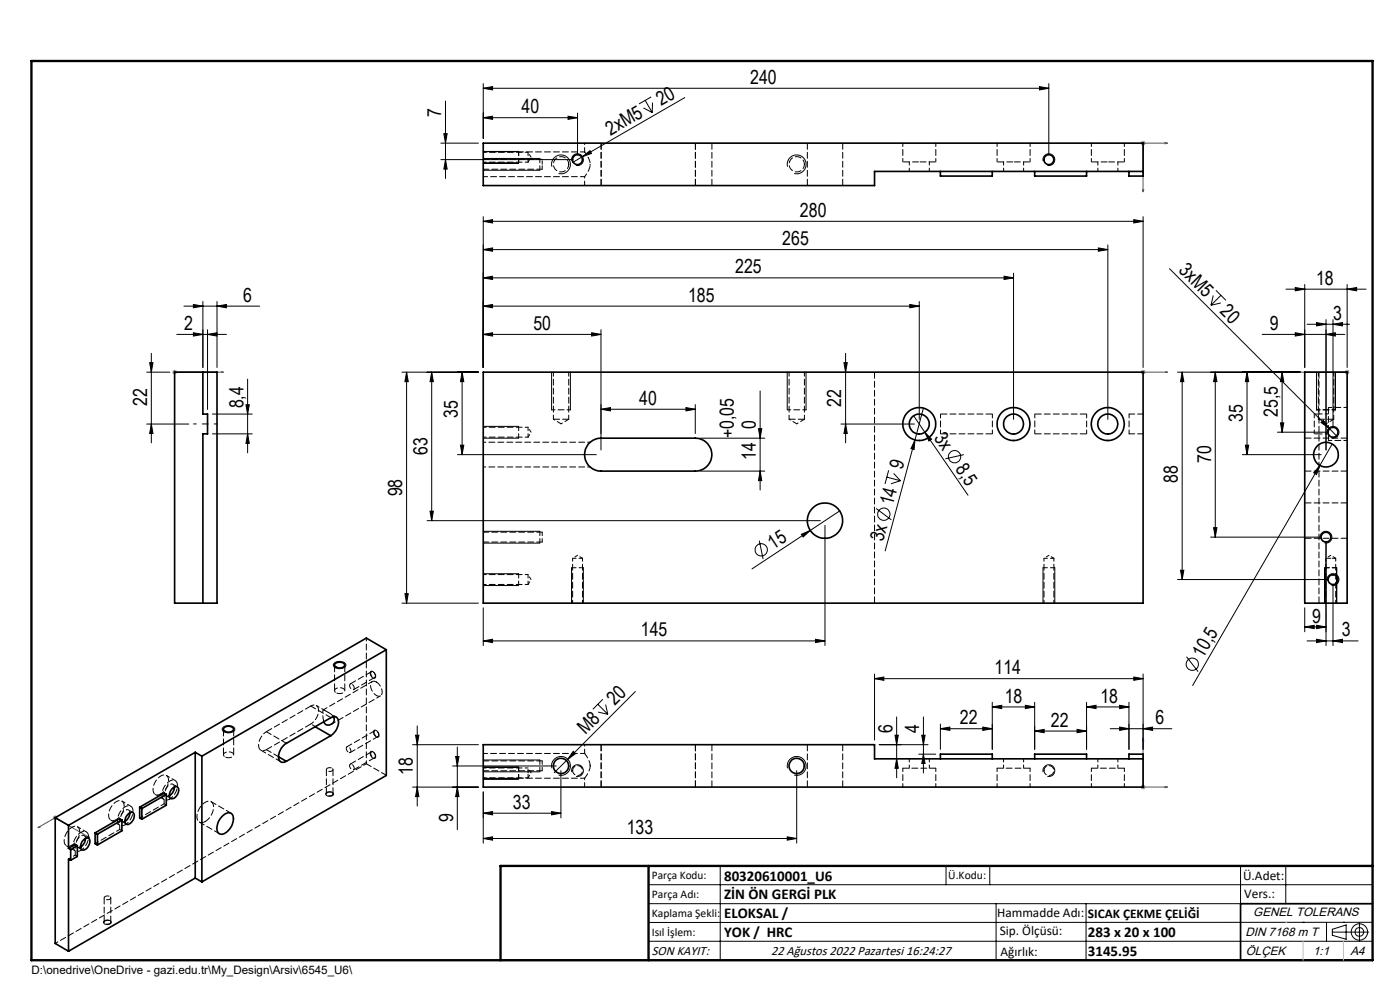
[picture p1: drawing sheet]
<svg xmlns="http://www.w3.org/2000/svg" width="297mm" height="210mm" viewBox="0 0 297 210" stroke-linecap="round" stroke-linejoin="round" font-family="sans-serif">
<g fill="none" stroke="#000" stroke-width=".21">
<path d="M102.5 18.7l2-.3v.7zM102.5 17.7v11.7M102.5 18.7h120M220.5 18.4l2 .3-2 .4zM222.5 17.7v15.2M93.5 30.4h8M93.5 33.9h28M94.2 28.4h.7l-.4 2zM94.5 21.4v16.5M94.5 33.9l.4 2h-.7zM102.5 25l2-.3v.6zM102.5 25h20"/>
<path d="M102.5 33.6h12M102.5 36.1h12M102.5 32.1h7.5M102.5 34.6h7.5M117.1 35.4a2 2 0 0 1 1.7-2.5 2 2 0 0 1 2.2 2.1 2 2 0 0 1-2.5 1.8M120.5 24.7l2 .3-2 .3zM121.3 34.2a1.24 1.24 0 0 1 1.1-1.6 1.24 1.24 0 0 1 1.3 1.3 1.24 1.24 0 0 1-1.5 1.2M122.5 24v8.9M123.6 33.2l1.6-1.2 .3 .6zM123.6 33.2l-2.2 1.3M136.5 22.9l1.9 1M136.9 21.3l1.5 2.6"/>
<path d="M138.1 20.6l-2.5 1.4M138.4 21.8v2.1M145.3 20.7l-21.7 12.5M167.1 35.4a2 2 0 0 1 1.7-2.5 2 2 0 0 1 2.2 2.1 2 2 0 0 1-2.5 1.8M221.3 34.2a1.24 1.24 0 0 1 1.1-1.6 1.24 1.24 0 0 1 1.3 1.4 1.24 1.24 0 0 1-1.5 1.1M102.5 58.9l2-.3v.7zM102.5 52.9l2-.3v.7zM102.5 58.9h112.5M102.5 52.9h132.5M102.5 46.9l2-.3v.7zM102.5 46v32M102.5 46.9h140"/>
<path d="M213 58.6l2 .3-2 .4zM215 58v31M233 52.6l2 .3-2 .4zM235 52v37M240.5 46.6l2 .3-2 .4zM242.5 46v32M248.1 57l33.8 33.8M31.1 78.9h4.9M31.8 76.9h.7l-.4 2zM32.1 75v18.9M37.5 70.9h10.5M39 64.9h16.1"/>
<path d="M41 64.6l2 .3-2 .4zM41 70.6l2 .3-2 .4zM43 64v14M44 70.9l2-.3v.7zM44 69.9v16.9M46 64.9l2-.3v.7zM46 64v14M85.3 78.9h16.2M86.3 78.9l.3 2.1h-.7zM86.3 78.9v49M91.6 78.9l.3 2.1h-.7zM91.6 78.9v31.5"/>
<path d="M98 78.9l.4 2.1h-.7zM98 78.9v17.5M102.5 70.9l2-.3v.7zM102.5 70.9h25M102.5 64.9l2-.3v.7zM102.5 64.9h92.5M117 78.9v8.1M121 78.9v8.1M125.5 70.6l2 .3-2 .4zM127.5 69.9v25.6M167 78.9v8.1M171 78.9v8.1"/>
<path d="M179 76.9h.7l-.3 2zM179.4 75v18.9M193 64.6l2 .3-2 .4zM195 64v25M249.8 78.9h26M250.8 78.9l.3 2.1h-.7zM250.8 78.9v44M257.4 62.7l-.5 2.1M257.8 78.9l.4 2.1h-.7zM257.8 78.9v35M258 61.6l2.1 2.1M259 64.3l-2.1 .5"/>
<path d="M259 62.6l-2.1 2.2M264.5 78.9l.4 2.1h-.7zM264.5 78.9v17.5M267.8 70.9h17.5M272 78.9l.3 2.1h-.7zM272 78.9v12.8M272.8 61.3h17M274.8 70.6l2 .3-2 .4zM274.8 61l2 .3-2 .4zM276.8 60.4v17.6M277.3 68.8h9M279.3 78.9v8.1"/>
<path d="M279.3 68.4l2 .4-2 .3zM281.3 70.9l2-.3v.7zM281.3 67.8v27.7M282.8 68.8l2-.4v.7zM282.8 67.8v22.9M283.3 78.9v8.1M285.8 61.3l2-.3v.7zM285.8 60.4v17.6M31.1 89.9h8.9M32.1 89.9l.4 2.1h-.7zM45 92h8.5M45 87.8h8.5"/>
<path d="M52.2 85.9h.7l-.4 1.9zM52.5 92l.4 2h-.7zM52.5 80.4v15.7M97 96.4h29.5M97.7 94.4h.7l-.4 2zM102.5 92.9h7.5M102.5 90.4h7.5M127.5 86.8l2-.3v.7zM127.5 86.8h20M145.5 86.5l2 .3-2 .4zM147.5 85.8v6.2M148.5 92.9h13.7"/>
<path d="M148.5 99.9h13.7M160.9 90.9h.7l-.3 2zM161.3 82.9v21.1M161.3 99.9l.3 2h-.7zM178.4 89.9h15.6M179.4 89.9l.3 2.1h-.7zM188.5 99.8l-.8 2.8M193.8 88.2l2.4 3.5M194.1 93.3l-.2 2-.6-.1zM195.9 86.6l-8.1 30.3M196.2 91.7l1.4 1.5-.5 .3zM196.2 91.7l9.2 13.3"/>
<path d="M204.5 96.4l-3.9 .9M263.6 96.4h16.7M264.2 94.4h.7l-.4 2zM271 91.7h10.8M271.6 89.7h.7l-.3 2zM280 98.7l-.7 1.9-.6-.3zM280 98.7l-27 46.7M280.2 89.6l.5-.5 1.2 1.7zM281.6 92a1.26 1.26 0 0 1 1.1-1.6 1.26 1.26 0 0 1 1.4 1.4 1.26 1.26 0 0 1-1.6 1.1M281.9 90.8l1.8 1.8M282.6 94.2l-2.6 4.5M90.6 110.4h83.4"/>
<path d="M91.2 108.4h.7l-.3 2zM102.5 112.7h12M102.5 115.2h12M161.1 114.7l.8 3.9M170 113.3l1.9-.8-1.5 1.4zM171.9 112.5l-12.4 8.2M175 111.4v25.5M178.2 108.4l-6.3 4.1M185.9 107.9l3.2 2.4M188.1 101.2l2.9 .8M189.6 100.4l1.4 1.6M191 102l-2 .6"/>
<path d="M256.8 113.9h23.5M257.5 111.9h.7l-.4 2zM280.1 114.3a1.23 1.23 0 0 1 1.1-1.6 1.23 1.23 0 0 1 1.3 1.3 1.23 1.23 0 0 1-1.5 1.1M281.3 115v21.9M85.3 127.9h16.2M85.9 125.9h.7l-.3 2zM102.5 136l2-.4v.7zM102.5 128.9v8M102.5 136h72.5M102.5 121.7h7.5M102.5 124.2h7.5M121.2 120.4v7.5"/>
<path d="M123.8 120.4v7.5M173 135.6l2 .4-2 .3zM221.3 120.4v7.5M223.8 120.4v7.5M249.8 122.9h32M250.4 121h.7l-.3 1.9zM251.7 139.3l2.5 3.2M276.8 133l2-.4v.7zM276.8 128.9v5.1M276.8 133h4.5M277.3 136h10.8M279.3 132.6l2 .4-2 .3z"/>
<path d="M279.3 135.6l2 .4-2 .3zM281.1 120.4v7.5M281.6 123.3a1.25 1.25 0 0 1 1.1-1.6 1.25 1.25 0 0 1 1.4 1.4 1.25 1.25 0 0 1-1.6 1.1M282.8 136l2-.4v.7zM282.8 124v12.9M283.6 120.4v7.5M47.4 154.2a1.64 1.64 0 0 1 2.4 .5 1.58 1.58 0 0 1-2.7 .1zM70.9 140.7a1.76 1.76 0 0 1 2.5 .3 1.41 1.41 0 0 1-2.1 .7l-.3-.1a.54 .54 0 0 1-.1-.9zM78.6 159.4a.89 .89 0 0 1 .9 .5 .89 .89 0 0 1-.1 1 1.08 1.08 0 0 1-.8-1.5zM78.6 142.4a.92 .92 0 0 1 .9 .5 .92 .92 0 0 1 0 1 1.02 1.02 0 0 1-.9-1.5zM79.3 155a.88 .88 0 0 1 1 .4 .88 .88 0 0 1-.1 1 1.03 1.03 0 0 1-.9-1.4zM87.5 158h14"/>
<path d="M88.2 156h.7l-.4 2zM88.5 154v17M97 158.5v17.5M121.6 159.4l.5 .5-1.7 1.2zM126.8 149.4l2.1 2.1M126.9 151.1l2 .4M127.9 148.3l-2.1 2.2M128.5 149.5l.4 2M134.8 146.7l-14.4 14.4M185.5 144l2-.4v.7zM185.5 143v14M185.5 144h57"/>
<path d="M189.9 156h.7l-.4 2zM190.2 152.1v12.9M194.9 160h3.6M195.5 156h.8l-.4 2zM195.9 160l.4 2h-.8zM195.9 152.1v11.9M196.9 158h-10.4M199.5 154.6l2-.4v.7zM199.5 154.6h11M199.5 153.6v5.4M208.5 154.2l2 .4-2 .3zM210.5 150l2-.4v.7z"/>
<path d="M210.5 149v10M210.5 150h9M217.5 149.6l2 .4-2 .3zM219.5 155.1l2-.4v.7zM219.5 149v10M219.5 155.1h11M228.5 154.7l2 .4-2 .3zM230.5 150l2-.4v.7zM230.5 149v10M230.5 150h9M235.5 154.6h13.1M237.5 154.2l2 .4-2 .3z"/>
<path d="M237.5 149.6l2 .4-2 .3zM239.5 149v10M240.5 143.6l2 .4-2 .3zM242.5 154.6l2-.4v.7zM242.5 143v16M69.2 168.2a1.04 1.04 0 0 1 1.6 .2 1.01 1.01 0 0 1-1.7 0zM87.5 167h14M88.5 167l.4 2h-.7zM96 162.5h22M96.7 160.5h.7l-.4 2zM97 167l.4 2h-.7zM102.5 177.9l2-.4v.7z"/>
<path d="M102.5 168v10.8M102.5 177.9h66.5M102.5 172.5l2-.4v.8zM102.5 172.5h16.5M102.5 161.2h12M102.5 163.7h12M102.5 162.7h7.5M102.5 165.2h7.5M117 172.1l2 .4-2 .4zM117.1 163a1.99 1.99 0 0 1 1.7-2.5 1.99 1.99 0 0 1 2.2 2.1 1.99 1.99 0 0 1-2.5 1.8M119 163.5v10M120.4 161.1l-2.8 2.8"/>
<path d="M121.3 163.8a1.25 1.25 0 0 1 1.1-1.6 1.25 1.25 0 0 1 1.3 1.3 1.25 1.25 0 0 1-1.5 1.2M167 177.5l2 .4-2 .3zM167.1 163a1.99 1.99 0 0 1 1.7-2.5 1.99 1.99 0 0 1 2.2 2.1 1.99 1.99 0 0 1-2.5 1.8M169 163.5v15.3M190.2 161l.4 2h-.7zM221.3 163.8a1.26 1.26 0 0 1 1.1-1.6 1.26 1.26 0 0 1 1.4 1.4 1.26 1.26 0 0 1-1.6 1.1M22.2 195.3a.85 .85 0 0 1 1.4 .5 .99 .99 0 0 1-1.7-.2zM137.6 187.7h153.6M137.6 191.7h153.6M137.6 199.7h153.6M152.8 183.7v20M200.7 183.7v4"/>
<path d="M210 183.7v4M211.3 191.7v12M230.4 191.7v12M263.2 183.7v20M272.8 183.7v8M276.4 195.6h.1M281.4 195.6v4.1M282.6 197.7h7.8M282.6 197.1l3-.9v3l-3-.8zM285 195.6h.1M288.4 195.8v3.8M291.2 195.6l-153.6 .1"/>
<circle cx="202.5" cy="96.9" r="1.31"/>
<circle cx="161.5" cy="116.6" r="1.3"/>
<circle cx="187.5" cy="109.1" r="1.31"/>
<circle cx="252.9" cy="140.9" r="1.3"/>
<circle cx="288.4" cy="197.7" r="1.74"/>
<circle cx="288.4" cy="197.7" r=".93"/>
</g>
<g fill="none" stroke="#00f" stroke-width=".21">
<path d="M247.2 30.2l.5 .2-.5 .1zM247.7 30.4h-5.2v10.3M242.4 40.2h.2l-.1 .5zM36.9 78.9h.2zM37 78.9h.1M37 78.9h10.4M47.4 78.9h-.5h.5M242.4 78.9h.2zM242.5 78.9h.1M242.5 78.9h5.2M247.7 78.9h-.5h.5M275.4 78.9h.5h-.5"/>
<path d="M275.4 78.9h10.4M285.7 78.9h.2zM285.8 78.9h.1M242.5 156.6l.1 .5h-.2zM242.5 156.6v10.4h5.2M8 175.6l.3-.3 .2 .1zM8 175.6l3.7-2.1 7.3 4.2M18.6 177.5l.2-.1 .2 .3zM247.2 166.9l.5 .1-.5 .1z"/>
</g>
<g fill="none" stroke="#808080" stroke-width=".21">
<path d="M242 30.4h1M242.1 30l.8 .7M242.5 29.9v1M242.9 30l-.8 .7M36.5 78.9h1M36.7 78.6l.7 .7M37 78.4v1M37.4 78.6l-.7 .7M242 78.9h1M242.1 78.6l.8 .7M242.5 78.4v1M242.9 78.6l-.8 .7"/>
<path d="M285.3 78.9h1M285.4 78.6l.7 .7M285.8 78.4v1M286.1 78.6l-.7 .7M11.2 173.5h1M11.4 173.1l.7 .7M11.7 173v.9M12.1 173.1l-.7 .7M242 167h1M242.1 166.6l.8 .7M242.5 166.5v1M242.9 166.6l-.8 .7"/>
</g>
<path d="M41.1 89.9h5" fill="none" stroke="#000" stroke-width=".21" stroke-dasharray="15.2 1.3 1.3 1.3" stroke-dashoffset="14.6"/>
<path d="M291.2 191.7h-28v12M106.2 203.7h185" fill="none" stroke="#000" stroke-width=".35"/>
<path d="M6.7 12.9h284.5v190.8h-284.5zM137.6 183.7v20M291.2 183.7h-185v20" fill="none" stroke="#000" stroke-width=".5"/>
<path d="M272.8 195.6h.1M276.4 199.7v4M285 199.7v4" fill="none" stroke="#c0c0c0" stroke-width=".21"/>
<path d="M110 34.6v-2.5M114.5 36.1v-2.5M110 92.9v-2.5M114.5 115.2v-2.5M110 124.2v-2.5M123.8 120.4h-2.5M223.8 120.4h-2.5M283.6 120.4h-2.5M110 165.2v-2.5M114.5 163.7v-2.5" fill="none" stroke="#000" stroke-width=".21" stroke-dasharray="1.3 .6" stroke-dashoffset=".3"/>
<path d="M117 86.9h4M167 86.9h4M279.3 86.9h4" fill="none" stroke="#000" stroke-width=".21" stroke-dasharray="1.3 .6" stroke-dashoffset=".5"/>
<g fill="#00f">
<path d="M247.2 78.9h.5zM242.4 78.9h.2z"/>
<path d="M8 175.6l.3-.3 .2 .1zM18.6 177.5l.2-.1 .2 .3z"/>
<path d="M36.9 78.9h.2zM46.9 78.9h.5z"/>
<path d="M247.2 30.2v.3l.5-.1zM242.4 40.2l.1 .5 .1-.5z"/>
<path d="M285.7 78.9h.2zM275.4 78.9h.5zM247.2 166.9l.5 .1-.5 .1zM242.5 156.6l.1 .5h-.2z"/>
</g>
<g fill="#000">
<path d="M123.6 33.2l1.6-1.2 .3 .6zM194.1 93.3l-.2 2-.6-.1zM196.2 91.7l1.4 1.5-.5 .3zM280 98.7l-.7 1.9-.6-.3zM280.2 89.6l.5-.5 1.2 1.7zM170 113.3l1.9-.8-1.5 1.4zM121.6 159.4l.5 .5-1.7 1.2z"/>
<path d="M102.5 46.9l2-.3v.7zM240.5 46.6l2 .3-2 .4zM102.5 64.9l2-.3v.7zM193 64.6l2 .3-2 .4zM279.3 135.6l2 .4-2 .3zM282.8 136l2-.4v.7zM274.8 61l2 .3-2 .4zM285.8 61.3l2-.3v.7zM279.3 68.4l2 .4-2 .3zM282.8 68.8l2-.4v.7zM41 70.6l2 .3-2 .4zM44 70.9l2-.3v.7zM102.5 172.5l2-.4v.8zM117 172.1l2 .4-2 .4z"/>
<path d="M125.5 70.6l2 .3-2 .4zM102.5 70.9l2-.3v.7zM213 58.6l2 .3-2 .4zM102.5 58.9l2-.3v.7zM233 52.6l2 .3-2 .4zM102.5 52.9l2-.3v.7zM173 135.6l2 .4-2 .3zM102.5 136l2-.4v.7zM279.3 132.6l2 .4-2 .3zM276.8 133l2-.4v.7zM281.3 70.9l2-.3v.7zM274.8 70.6l2 .3-2 .4zM120.5 24.7l2 .3-2 .3zM102.5 25l2-.3v.6zM220.5 18.4l2 .3-2 .4zM102.5 18.7l2-.3v.7zM46 64.9l2-.3v.7zM41 64.6l2 .3-2 .4zM167 177.5l2 .4-2 .3zM102.5 177.9l2-.4v.7zM242.5 154.6l2-.4v.7zM237.5 154.2l2 .4-2 .3z"/>
<path d="M97.7 94.4h.7l-.4 2zM98 78.9l.4 2.1h-.7zM91.2 108.4h.7l-.3 2zM91.6 78.9l.3 2.1h-.7zM179.4 89.9l.3 2.1h-.7zM179 76.9h.7l-.3 2zM85.9 125.9h.7l-.3 2zM86.3 78.9l.3 2.1h-.7zM264.2 94.4h.7l-.4 2zM264.5 78.9l.4 2.1h-.7zM257.5 111.9h.7l-.4 2zM257.8 78.9l.4 2.1h-.7zM250.4 121h.7l-.3 1.9zM250.8 78.9l.3 2.1h-.7zM52.5 92l.4 2h-.7zM52.2 85.9h.7l-.4 1.9zM32.1 89.9l.4 2.1h-.7zM31.8 76.9h.7l-.4 2z"/>
<path d="M145.5 86.5l2 .3-2 .4zM127.5 86.8l2-.3v.7z"/>
<path d="M160.9 90.9h.7l-.3 2zM161.3 99.9l.3 2h-.7zM272 78.9l.3 2.1h-.7zM271.6 89.7h.7l-.3 2zM94.2 28.4h.7l-.4 2zM94.5 33.9l.4 2h-.7zM96.7 160.5h.7l-.4 2zM97 167l.4 2h-.7zM88.2 156h.7l-.4 2zM88.5 167l.4 2h-.7z"/>
<path d="M185.5 144l2-.4v.7zM240.5 143.6l2 .4-2 .3z"/>
<path d="M195.9 160l.4 2h-.8zM195.5 156h.8l-.4 2z"/>
<path d="M199.5 154.6l2-.4v.7zM208.5 154.2l2 .4-2 .3z"/>
<path d="M210.5 150l2-.4v.7zM217.5 149.6l2 .4-2 .3z"/>
<path d="M219.5 155.1l2-.4v.7zM228.5 154.7l2 .4-2 .3z"/>
<path d="M230.5 150l2-.4v.7zM237.5 149.6l2 .4-2 .3z"/>
<path d="M190.2 161l.4 2h-.7zM189.9 156h.7l-.4 2z"/>
</g>
<g fill="none" stroke="#000" stroke-width=".35">
<path d="M199.5 36.4v1h11v-1M219.5 36.4v1h11v-1M239.5 36.4v1h3v-7h-140v9h83v-3h57M37 78.9h9v49h-9zM43 78.9v8.9h1v4.2h-1v35.9M102.5 78.9h140v49h-140zM276.8 78.9h9v49h-9zM124.8 94.2a3.6 3.6 0 0 1 2.7-1.3h20a3.5 3.5 0 0 1 3.5 3.5 3.5 3.5 0 0 1-3.5 3.5h-20a3.5 3.5 0 0 1-3.2-2 3.5 3.5 0 0 1 .5-3.7zM82 137.8l-4.3-2.4-66 38.1M82 137.8l-39.2 22.6M82 137.8v26.7l-39.2 22.6M41.4 159.6l1.4 .8"/>
<path d="M41.4 159.6l-26.9 15.5M41.4 159.6v26.7M47.7 154.3a1.29 1.29 0 0 1 1.9 .5 1.3 1.3 0 0 1-2.2-.1zM66.9 154.2l3.3 1.9M70.2 156.1a3.2 3.2 0 0 0 1.4-3.7l-.6-.4-.6 .1-9.7 5.6a3.1 3.1 0 0 0-1.4 3.7 1.04 1.04 0 0 0 1.4 .1M70.2 156.1l-9.5 5.4M70.7 152a1.14 1.14 0 0 1-.4 1.6 1.14 1.14 0 0 1-1.6-.5M71.2 140.6a1.29 1.29 0 0 1 1.9 .5 1.28 1.28 0 0 1-2.1 0zM11.7 173.5l2.8 1.6M11.7 173.5v26.6l2.8 1.7M14.5 175.1v4.8M14.5 179.9l.5 .3"/>
<path d="M16.4 179.4l-.5-.3-1.4 .8M16.4 179.4l-1.4 .8M16.4 179.4v2.3l-1.4 .8M17.6 178.3a.74 .74 0 0 1 .9-.6 .74 .74 0 0 1 .6 .8 1.75 1.75 0 0 1-1.7 1.8 1.34 1.34 0 0 1 .2-2zM18.1 177.9a2.14 2.14 0 0 1-1 1.8M20.2 176.7v2.3l.5 .2M20.2 176.7l.5 .2M20.7 176.9v2.3M25.9 173.9l-.5-.2-5.2 3M25.9 173.9l-5.2 3M25.9 173.9v2.3l-5.2 3M27.3 172.6a.69 .69 0 0 1 .9-.2 .69 .69 0 0 1 .3 .9 1.78 1.78 0 0 1-1.6 1.6 1.5 1.5 0 0 1 .4-2.3z"/>
<path d="M27.6 172.4a2.14 2.14 0 0 1-1.1 1.8M29.6 171.2v2.3l.5 .3M29.6 171.2l.5 .3M30.1 171.5v2.3M35.3 168.5l-.5-.3-5.2 3M35.3 168.5l-5.2 3M35.3 168.5v2.3l-5.2 3M36.7 167.1a.75 .75 0 0 1 1.1-.1 .75 .75 0 0 1 0 1.1 1.42 1.42 0 0 1-1.7 1.2 1.73 1.73 0 0 1 .6-2.2zM37 167a2.14 2.14 0 0 1-1.1 1.8M42.8 160.4v26.7M47.3 173a1.18 1.18 0 0 1 1.4-.6 1.18 1.18 0 0 1 .8 1.3 3.6 3.6 0 0 1-2.4 3.3 1.17 1.17 0 0 1-1.1-1.6l.4-1.2zM59.1 160.5l1.6 1"/>
<path d="M199.5 161v-1h11v1M219.5 161v-1h11v1M239.5 161v-1h3v7h-140v-9h83v3h57M15 180.2v2.3M15 182.5l-.5-.3v19.6M41.4 186.3l-26.9 15.5M41.4 186.3l1.4 .8"/>
<circle cx="122.5" cy="33.9" r="1.05"/>
<circle cx="222.5" cy="33.9" r="1.05"/>
<circle cx="195" cy="89.9" r="2.12"/>
<circle cx="195" cy="89.9" r="3.5"/>
<circle cx="215" cy="89.9" r="2.12"/>
<circle cx="215" cy="89.9" r="3.5"/>
<circle cx="235" cy="89.9" r="2.12"/>
<circle cx="235" cy="89.9" r="3.5"/>
<circle cx="281.3" cy="96.5" r="2.63"/>
<circle cx="282.8" cy="91.7" r="1.04"/>
<circle cx="175" cy="110.4" r="3.7"/>
<circle cx="281.3" cy="114" r="1.04"/>
<circle cx="282.8" cy="123" r="1.04"/>
<circle cx="119" cy="162.5" r="1.63"/>
<circle cx="169" cy="162.5" r="1.63"/>
</g>
<g fill="none" stroke="#000" stroke-width=".21" stroke-dasharray="1.3 .6" stroke-dashoffset=".5">
<path d="M112 34.4v-2.1M115 34.8v-1M115 35.9v-1.1M191.5 30.3v4M198.5 34.3v-4M211.5 30.3v4M218.5 34.3v-4M231.5 30.3v4M238.5 34.3v-4M112 92.7v-2.1M279.8 92h-1M279.8 87.8h-1"/>
<path d="M281.8 93.4h4M285.8 86.4h-4M115 115v-2.1M123.6 118.4h-2.1M223.6 118.4h-2.1M282.3 118.4h-1M283.4 118.4h-1.1M112 124v-2.1M66.9 154.1l-1-.5M14.1 179.4l1.9 1.1M15.3 179.3a1.07 1.07 0 0 1-1.4 0 1.07 1.07 0 0 1-.3-1.3 3.1 3.1 0 0 1 2.5-2.7 1.29 1.29 0 0 1 .7 1.8l-.5 1.1-1 1.1M16.4 179.7l1 .5"/>
<path d="M18.3 176.5l-1.9-1.1M18.8 177.8l-.9-.6M20.2 178.9l5.2-3M23.5 174l1.9 1.1M24.7 173.9a1.07 1.07 0 0 1-1.3 0 1.07 1.07 0 0 1-.3-1.3 3.1 3.1 0 0 1 2.4-2.8 1.29 1.29 0 0 1 .7 1.9l-.5 1.1-1 1.1M25.9 174.3l.9 .5M26.6 174.9a1.07 1.07 0 0 1-1.4 0 1.07 1.07 0 0 1-.3-1.3 3.1 3.1 0 0 1 2.5-2.7 1.29 1.29 0 0 1 .7 1.9l-.5 1.1-1 1M27.7 171l-1.8-1.1M28.2 172.4l-.9-.6M29.6 173.5l5.2-3M32.9 168.5l1.9 1.1M34.1 168.4a1.07 1.07 0 0 1-1.3 0 1.07 1.07 0 0 1-.3-1.3 3.1 3.1 0 0 1 2.4-2.7 1.29 1.29 0 0 1 .8 1.9l-.5 1-1.1 1.1"/>
<path d="M35.3 168.8l.9 .6M36 169.5a1.07 1.07 0 0 1-1.3 0 1.07 1.07 0 0 1-.3-1.3 3.1 3.1 0 0 1 2.4-2.7 1.29 1.29 0 0 1 .8 1.8l-.5 1.1-1.1 1.1M37.2 165.6l-1.9-1.1M37.7 166.9l-1-.5M112 164v-1.1M112 165v-1M115 163.5v-2.1M191.5 163v4M198.5 167v-4M211.5 163v4M218.5 167v-4M231.5 163v4"/>
<path d="M238.5 167v-4M17.1 180.4a1.07 1.07 0 0 1-1.3 0 1.07 1.07 0 0 1-.3-1.3 3.1 3.1 0 0 1 2.5-2.7 1.29 1.29 0 0 1 .7 1.8l-.5 1.1-1.1 1.1"/>
</g>
<g fill="none" stroke="#000" stroke-width=".21" stroke-dasharray="1.3 .6">
<path d="M125.2 34.8v.2M117.4 88.9h3.3M167.4 88.9h3.3M279.7 88.9h3.2M281.8 86.4v7M56.5 155.2l9.4-5.4M65.9 153.6l-9.4 5.4M68.7 153.1l-.2-1v-1.4l.2-.1 .4 .2M75 146.3l4.5-2.6M78.8 142.5l-4.5 2.6M78.8 159.5l-4.5 2.6M79.8 144.7a2.27 2.27 0 0 1 1 2.8 1.68 1.68 0 0 1-2.1-1.4 .94 .94 0 0 1-.1-1.1 .94 .94 0 0 1 1-.5l.2 .2"/>
<path d="M25.4 175.9l.5 .3M34.8 170.5l.5 .3M69.2 163.2v5.2M70.6 168.4v-5.2M75 163.3l4.5-2.6M125.2 162.3v.2M198.5 163h-7M218.5 163h-7M238.5 163h-7M16 181.4l.4 .3M22.1 190.5v5.1M23.5 195.6v-5.1"/>
</g>
<g fill="none" stroke="#000" stroke-width=".21" stroke-dasharray="1.3 .6" stroke-dashoffset="-.1">
<path d="M127.5 39.3v-9M147.5 39.3v-9M151 39.3v-9M171.3 30.3v9M178.8 39.3v-9M199.5 87.8h11M210.5 92h-11M219.5 87.8h11M230.5 92h-11M276.8 99.9h9M276.8 92.9h9M276.8 114.2h9"/>
<path d="M285.8 106.7h-9M185.5 127.9v-49M279.8 127.9v-49M127.5 158v9M147.5 158v9M171.3 158v9M151 167v-9M178.8 167v-9"/>
</g>
<g fill="none" stroke="#000" stroke-width=".21" stroke-dasharray="1.3 .6" stroke-dashoffset=".4">
<path d="M102.5 37.5h21.5M124 32.2h-21.5M117.4 78.9v10M167.4 78.9v10M279.7 78.9v10M120.7 88.9v-10M170.7 88.9v-10M199.5 92v-4.2M210.5 87.8v4.2M219.5 92v-4.2M230.5 87.8v4.2M239.5 87.8v4.2"/>
<path d="M278.8 92v-4.2M282.9 88.9v-10M70.3 153.6l10.4-6M79 144.6l-10.4 6M124 159.8h-21.5M16 179.1v2.3M25.4 175.9v-2.2M34.8 170.5v-2.3M102.5 165.1h21.5"/>
</g>
<g fill="none" stroke="#000" stroke-width=".21" stroke-dasharray="1.3 .6" stroke-dashoffset=".1">
<path d="M102.5 35.9h12.5M115 33.8h-12.5M239.5 92h3M242.5 87.8h-3M102.5 115h12.5M115 112.9h-12.5M55.3 159.1l4.3 2.5M60.7 157.7l-4.2-2.5M70.2 152.2l-4.3-2.4M74.3 159.6l5.9-3.4M79.5 155l-5.9 3.4M17.1 179.7a.66 .66 0 0 1-.8-.1 .66 .66 0 0 1-.1-.8 1.5 1.5 0 0 1 1.7-1.5l.2 .5"/>
<path d="M26.5 174.2a.66 .66 0 0 1-.8-.1 .66 .66 0 0 1-.1-.8 1.5 1.5 0 0 1 1.8-1.4l.2 .5M35.9 168.8a.66 .66 0 0 1-.8-.1 .66 .66 0 0 1-.1-.8 1.5 1.5 0 0 1 1.8-1.5l.2 .5M42.3 174.4l4.2 2.4M43.5 174.3a1.1 1.1 0 0 1-1.3 0 1.1 1.1 0 0 1-.4-1.2 3.4 3.4 0 0 1 2.6-3.2 1.27 1.27 0 0 1 .9 1.8 4 4 0 0 1-1.8 2.6M49 172.5l-4.2-2.4M59.1 160.5l-2.6-1.5M82 164.5l-4.3-2.5M102.5 163.5h12.5M115 161.4h-12.5M124 165.1l.2-.3a4.2 4.2 0 0 0 1-2.3M125.2 162.5a5.6 5.6 0 0 0-1.2-2.7"/>
</g>
<path d="M102.5 99.1h22.7M125.2 93.8h-22.7" fill="none" stroke="#000" stroke-width=".21" stroke-dasharray="1.3 .6" stroke-dashoffset=".7"/>
<g fill="none" stroke="#000" stroke-width=".21" stroke-dasharray="1.3 .6" stroke-dashoffset=".6">
<path d="M102.5 34.4h9.5M112 34.4l.7-1.1M112 32.3h-9.5M112.7 33.3l-.7-1M124 37.5a3.5 3.5 0 0 0 0-5.3M192.9 34.3v2M197.2 36.3v-2M212.9 34.3v2M217.2 36.3v-2M232.9 34.3v2M237.2 36.3v-2M102.5 92.7h9.5"/>
<path d="M112 90.6h-9.5M112 92.7l.7-1M112.7 91.7l-.7-1.1M279.8 92.1h2M281.8 87.8h-2M121.5 118.4v9.5M122.5 117.8l-1 .6M123.6 118.4l-1.1-.6M221.5 118.4v9.5M222.5 117.8l-1 .6M223.6 118.4l-1.1-.6M281.3 118.4v9.5"/>
<path d="M282.3 117.8l-1 .6M283.4 118.4l-1.1-.6M102.5 124h9.5M112 121.9h-9.5M112 124l.7-1.1M112.7 122.9l-.7-1M123.6 127.9v-9.5M223.6 127.9v-9.5M283.4 127.9v-9.5M56.5 159a1.07 1.07 0 0 1-1.3 0 1.07 1.07 0 0 1-.3-1.3 3.7 3.7 0 0 1 1.6-2.5M65.9 149.8a1.07 1.07 0 0 1 1.4 0 1.07 1.07 0 0 1 .3 1.3 3.7 3.7 0 0 1-1.7 2.5M68.8 150.7l-1.7-1"/>
<path d="M69.1 150.8l.8 .5 .8 .7M71.3 152.1l-1.7-1M77.7 162l-66 38.1M77.7 162v-26.7M102.5 165h9.5M112 162.9h-9.5M112 165l.7-1M112.7 164l-.7-1.1M192.9 161v2M197.2 163v-2M212.9 161v2M217.2 163v-2"/>
<path d="M232.9 161v2M237.2 163v-2"/>
</g>
<path d="M124 37.5v1.8M124 30.3v1.9M117.4 88.9l1.6 1M119 89.9l1.7-1M167.4 88.9l1.6 1M169 89.9l1.7-1M279.7 88.9l1.6 1M281.3 89.9l1.6-1M124 158v1.8M124 165.1v1.9" fill="none" stroke="#000" stroke-width=".21" stroke-dasharray="1.3 .6" stroke-dashoffset=".9"/>
<g fill="none" stroke="#000" stroke-width=".21" stroke-dasharray="1.3 .6" stroke-dashoffset="-.2">
<path d="M191.5 34.3h3.5M195 34.3h3.5M211.5 34.3h3.5M215 34.3h3.5M231.5 34.3h3.5M235 34.3h3.5M47.4 154.7v5.4M71 141.1v5.4M71.3 146.9a1.19 1.19 0 0 0 1.8-.5 1.28 1.28 0 0 0-2.1 .1l.3 .4M73.1 146.5v-5.4M73.9 159.6a.77 .77 0 0 1-.2-1.2 .79 .79 0 0 1 .5 1.3l-.3-.1M74.7 145.1a.77 .77 0 0 1 .2 1.2 .79 .79 0 0 1-.5-1.2h.3"/>
<path d="M79.1 142.5a.77 .77 0 0 1 .3 1.2 .79 .79 0 0 1-.6-1.2h.3M79.1 159.5a.77 .77 0 0 1 .3 1.2 .79 .79 0 0 1-.6-1.2h.3M79.8 156.2a.77 .77 0 0 1-.3-1.2 .79 .79 0 0 1 .6 1.2h-.3M47.7 160.5a1.19 1.19 0 0 0 1.9-.5 1.28 1.28 0 0 0-2.2 .1l.3 .4M49.6 160.1v-5.4M70.4 163l.2 .1a.58 .58 0 0 1-.3 .6 .58 .58 0 0 1-.7-.1l-.3-.2a.58 .58 0 0 1 .3-.6 .58 .58 0 0 1 .7 .1l.1 .1M70.4 168.1l.2 .1a.58 .58 0 0 1-.3 .6 .58 .58 0 0 1-.7 0l-.3-.2a.58 .58 0 0 1 .3-.6 .58 .58 0 0 1 .7 .1h.1M74.7 162.1a.77 .77 0 0 1 .2 1.2 .79 .79 0 0 1-.5-1.2h.3M23.3 190.2l.1 .1a.58 .58 0 0 1-.3 .6 .58 .58 0 0 1-.6-.1l-.3-.2a.58 .58 0 0 1 .3-.6 .58 .58 0 0 1 .6 .1l.2 .1M23.3 195.3l.1 .1a.58 .58 0 0 1-.3 .6 .58 .58 0 0 1-.6 0l-.3-.2a.58 .58 0 0 1 .3-.6 .58 .58 0 0 1 .6 .1h.2"/>
</g>
<path d="M120.7 34.8a1.62 1.62 0 0 1-2.4 1.5 1.62 1.62 0 0 1-.3-2.7 1.62 1.62 0 0 1 2.6 .8l.1 .4M170.7 34.8a1.62 1.62 0 0 1-2.4 1.5 1.62 1.62 0 0 1-.3-2.7 1.62 1.62 0 0 1 2.6 .8l.1 .4" fill="none" stroke="#000" stroke-width=".21" stroke-dasharray="1.3 .6" stroke-dashoffset=".3"/>
<path d="M121.5 163.5a1.05 1.05 0 0 1 1.5-1 1.05 1.05 0 0 1 .2 1.7 1.05 1.05 0 0 1-1.7-.4v-.3M221.5 163.5a1.05 1.05 0 0 1 1.5-1 1.05 1.05 0 0 1 .2 1.7 1.05 1.05 0 0 1-1.7-.4v-.3" fill="none" stroke="#000" stroke-width=".21" stroke-dasharray="1.3 .6" stroke-dashoffset=".2"/>
<path d="M16 181.4l-1.4 .8" fill="none" stroke="#000" stroke-width=".21" stroke-dasharray="1.3 .6" stroke-dashoffset=".8"/>
<g font-size="4.1">
<text x="159.1" y="17.8">240</text>
<text x="140.3" y="22.6" transform="rotate(-30 140.3 22.6)">20</text>
<text x="93.6" y="24.9" transform="rotate(-90 93.6 24.9)">7</text>
<text x="110.6" y="24">40</text>
<text x="129.5" y="28.8" transform="rotate(-30 129.5 28.8)">2xM5</text>
<text x="169.7" y="46">280</text>
<text x="166" y="52">265</text>
<text x="156" y="58">225</text>
<text x="249.9" y="57.5" transform="rotate(45 249.9 57.5)">3xM5</text>
<text x="51.6" y="64">6</text>
<text x="146" y="64">185</text>
<text x="279.2" y="60.4">18</text>
<text x="39.1" y="70">2</text>
<text x="113.1" y="70">50</text>
<text x="258.7" y="66.2" transform="rotate(45 258.7 66.2)">20</text>
<text x="269.4" y="70">9</text>
<text x="282.8" y="67.8">3</text>
<text x="31.2" y="86.2" transform="rotate(-90 31.2 86.2)">22</text>
<text x="51.6" y="86.6" transform="rotate(-90 51.6 86.6)">8,4</text>
<text x="97.1" y="88.7" transform="rotate(-90 97.1 88.7)">35</text>
<text x="135.6" y="85.9">40</text>
<text x="178.5" y="86.3" transform="rotate(-90 178.5 86.3)">22</text>
<text x="263.7" y="89.4" transform="rotate(-90 263.7 89.4)">35</text>
<text x="271.1" y="88.4" transform="rotate(-90 271.1 88.4)">25,5</text>
<text x="155.7" y="93" transform="rotate(-90 155.7 93)">+0,05</text>
<text x="160.4" y="91" transform="rotate(-90 160.4 91)">0</text>
<text x="198.1" y="92.8" transform="rotate(56 198.1 92.8)">3x</text>
<text x="90.7" y="96.6" transform="rotate(-90 90.7 96.6)">63</text>
<text x="160.4" y="97.6" transform="rotate(-90 160.4 97.6)">14</text>
<text x="191.5" y="99.7" transform="rotate(-75 191.5 99.7)">9</text>
<text x="202.6" y="99.4" transform="rotate(56 202.6 99.4)">8,5</text>
<text x="256.9" y="98.2" transform="rotate(-90 256.9 98.2)">70</text>
<text x="85.3" y="105.3" transform="rotate(-90 85.3 105.3)">98</text>
<text x="189.4" y="107.4" transform="rotate(-75 189.4 107.4)">14</text>
<text x="249.9" y="102.5" transform="rotate(-90 249.9 102.5)">88</text>
<text x="164.1" y="116.6" transform="rotate(-33 164.1 116.6)">15</text>
<text x="187.4" y="115.1" transform="rotate(-75 187.4 115.1)">3x</text>
<text x="136" y="135">145</text>
<text x="278.3" y="132.1">9</text>
<text x="284.7" y="135">3</text>
<text x="211" y="143">114</text>
<text x="255.2" y="139.7" transform="rotate(-60 255.2 139.7)">10,5</text>
<text x="130.5" y="149.7" transform="rotate(-45 130.5 149.7)">20</text>
<text x="213.1" y="149">18</text>
<text x="233.4" y="149">18</text>
<text x="189.3" y="155.5" transform="rotate(-90 189.3 155.5)">6</text>
<text x="195" y="155.5" transform="rotate(-90 195 155.5)">4</text>
<text x="203.6" y="153.6">22</text>
<text x="222.9" y="154.1">22</text>
<text x="245.1" y="153.6">6</text>
<text x="124.2" y="156" transform="rotate(-45 124.2 156)">M8</text>
<text x="87.6" y="164.3" transform="rotate(-90 87.6 164.3)">18</text>
<text x="108.8" y="171.6">33</text>
<text x="96.1" y="174.4" transform="rotate(-90 96.1 174.4)">9</text>
<text x="133" y="176.9">133</text>
</g>
<g font-size="3.2">
<text x="153.6" y="190.8">ZİN ÖN GERGİ PLK</text>
<text x="153.6" y="186.8">80320610001_U6</text>
<text x="153.6" y="194.8">ELOKSAL /</text>
<text x="153.6" y="198.8">YOK / HRC</text>
<text x="230.8" y="198.7">283 x 20 x 100</text>
<text x="230.8" y="202.8">3145.95</text>
</g>
<g font-size="2.8">
<text x="263.7" y="186.7">Ü.Adet:</text>
<text x="263.9" y="190.5">Vers.:</text>
<text x="211.5" y="194.5">Hammadde Adı:</text>
<text x="230.8" y="194.7">SICAK ÇEKME ÇELİĞİ</text>
<text x="138.3" y="202.6">SON KAYIT:</text>
<text x="163.6" y="202.6">22 Ağustos 2022 Pazartesi 16:24:27</text>
<text x="212.1" y="198.4">Sip. Ölçüsü:</text>
<text x="212.2" y="202.7">Ağırlık:</text>
</g>
<g font-size="2.6">
<text x="265.9" y="194.4">GENEL TOLERANS</text>
<text x="264.2" y="198.5">DIN 7168 m T</text>
<text x="264.3" y="202.6">ÖLÇEK</text>
<text x="278.5" y="202.6">1:1</text>
<text x="286.5" y="202.6">A4</text>
</g>
<g font-size="2.5">
<text x="138.3" y="186.4">Parça Kodu:</text>
<text x="138.3" y="190.5">Parça Adı:</text>
<text x="201.2" y="186.5">Ü.Kodu:</text>
<text x="138.3" y="194.5">Kaplama Şekli:</text>
<text x="138.3" y="198.6">Isıl İşlem:</text>
<text x="6.7" y="206.7">D:\onedrive\OneDrive - gazi.edu.tr\My_Design\Arsiv\6545_U6\</text>
</g>
</svg>
